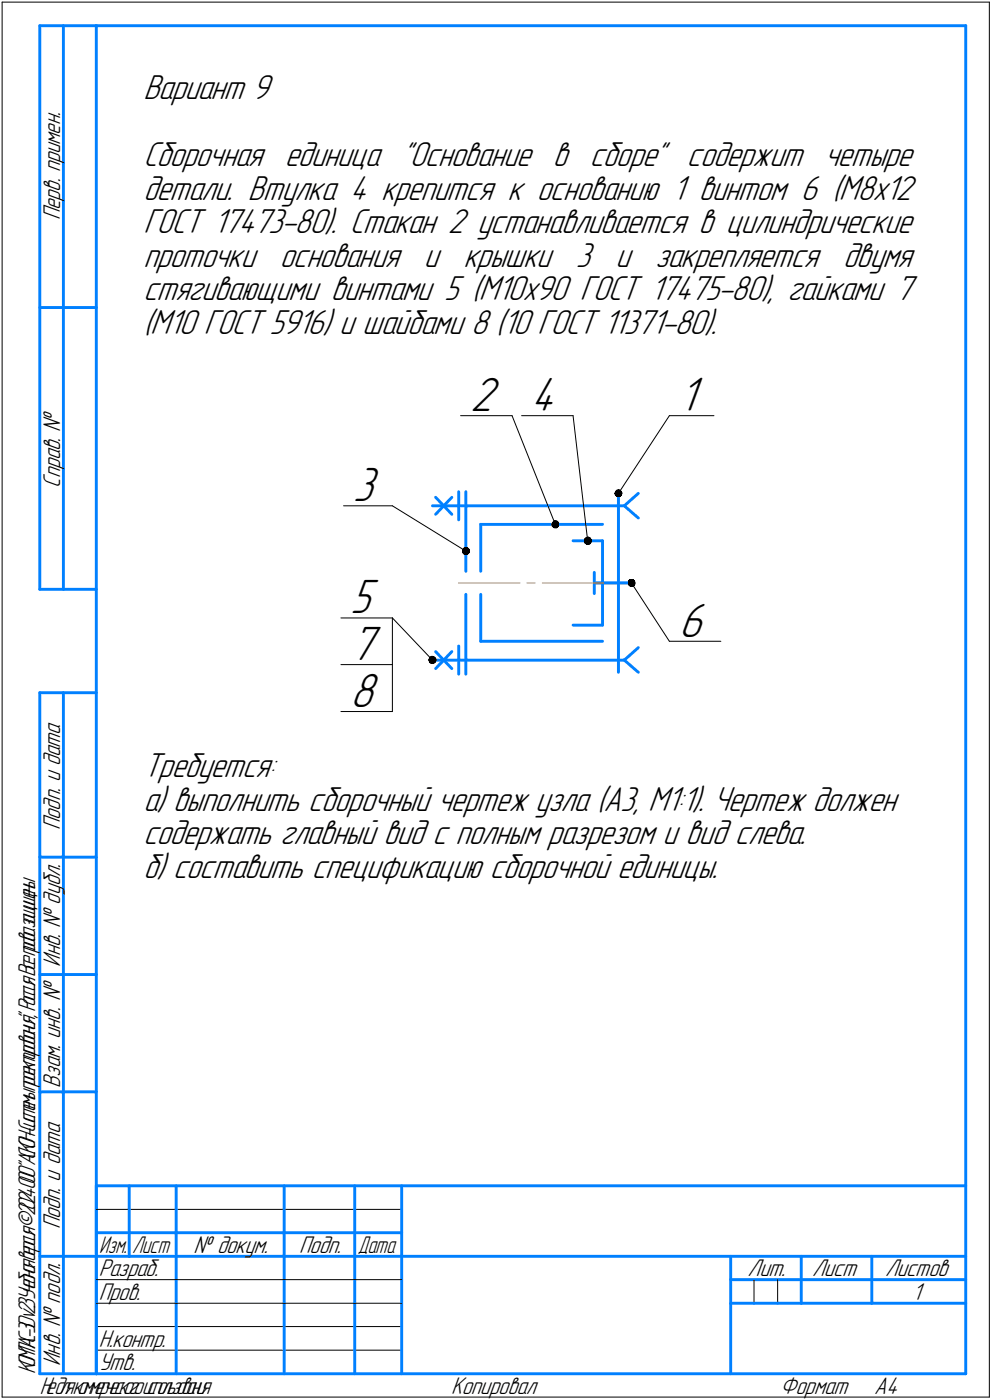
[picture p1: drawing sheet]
<svg xmlns="http://www.w3.org/2000/svg" width="211mm" height="298mm" viewBox="0 0 211 298" stroke-linecap="round" stroke-linejoin="round" font-family="sans-serif">
<g fill="none" stroke="#000" stroke-width=".21">
<path d="M.5 .5h210zM.5 .5v297zM210.5 .5v297zM98 88.5h10.9zM108.9 88.5l9.2 23.1zM111 88.5h10.9zM121.9 88.5l3.1 26.6zM142.4 88.5l-10.8 16.5zM142.4 88.5h9.5zM73.1 107.7h10.4zM83.5 107.7l15.6 9.6zM72.5 131.6h11z"/>
<path d="M83.5 131.6l8.5 8.9zM83.5 131.6v19.9zM134.3 124.1l8.1 12.4zM142.4 136.5h11zM72.5 141.5h11zM72.5 151.5h11zM20.5 257.5h65zM20.5 272.5h17zM20.5 277.5h17zM37.5 272.5h23zM37.5 277.5h23zM60.5 272.5h15z"/>
<path d="M60.5 277.5h15zM75.5 272.5h10zM75.5 277.5h10zM160.4 272.5v5zM165.4 272.5v5zM.5 297.5h210zM20.5 282.4h65zM20.5 287.5h65z"/>
</g>
<g fill="none" stroke="#0080ff" stroke-width=".62">
<path d="M8.5 5.5v120zM8.5 5.5h12zM13.5 5.5v120zM20.5 5.5h185zM20.5 5.5v287zM205.5 5.5v287zM8.5 65.5h12zM92 107.7h40.8zM92.7 105.9l3.4 3.6zM96.1 105.9l-3.4 3.6zM97.6 104.7v6zM99.1 104.7v16.9z"/>
<path d="M102.3 111.6v10zM102.3 111.6h25.9zM121.9 115.1h6.3zM128.2 115.1v9zM131.6 105v19.1zM132.8 107.7l3-2.7zM132.8 107.7l3 2.6zM8.5 125.5h12zM92.7 138.7l3.4 3.7zM96.1 138.7l-3.4 3.7zM97.6 137.6v5.9zM99.1 126.5v17z"/>
<path d="M102.3 126.5v10zM102.3 136.5h25.9zM121.9 133.1h6.3zM126.4 121.9v2.2zM126.4 124.1h7.9zM126.4 124.1v2.3zM128.2 124.1v9zM131.6 124.1v19zM8.5 147.5v145zM8.5 147.5h12zM13.5 147.5v145zM92 140.5h40.8z"/>
<path d="M132.8 140.5l3 2.6zM132.8 140.5l3-2.6zM8.5 182.5h12zM8.5 207.5h12zM8.5 232.5h12zM20.5 252.5h185zM20.5 252.5v40zM27.5 252.5v15zM37.5 252.5v25zM60.5 252.5v25zM75.5 252.5v25zM85.5 252.5v40z"/>
<path d="M8.5 267.5h12zM20.5 262.5h7zM20.5 267.5h7zM27.5 262.5h10zM27.5 267.5h10zM37.5 277.5v15zM37.5 262.5h23zM37.5 267.5h23zM60.5 277.5v15zM60.5 262.5h15zM60.5 267.5h15zM75.5 277.5v15z"/>
<path d="M75.5 262.5h10zM75.5 267.5h10zM85.5 267.5h120zM155.4 267.5v25zM155.4 272.5h15.1zM155.4 277.5h5zM160.4 277.5h5zM165.4 277.5h5.1zM170.5 267.5v10zM170.5 272.5h35zM170.5 277.5h15zM185.5 267.5v10z"/>
<path d="M185.5 277.5h20zM8.5 292.5h12zM20.5 292.5h185z"/>
</g>
<path d="M97.5 124.1h13.1zM112.1 124.1h1.7zM115.4 124.1h13z" fill="none" stroke="#ff8000" stroke-width=".21"/>
<g fill="#fff" stroke="#fff" stroke-width=".21">
<path d="M144.4 79.7h5.5zM144.4 79.8h5.5zM144.4 79.8h5.5zM144.4 79.9h5.5zM144.4 79.9h5.5zM144.4 80h5.5zM144.4 80h5.5zM144.4 80.1h5.5zM144.4 80.2h5.5zM144.4 80.2h5.5zM144.4 80.3h5.5zM144.4 80.3h5.5zM144.4 80.4h5.5zM144.4 80.4h5.5zM144.4 80.5h5.5zM144.4 80.5h5.5zM144.4 80.6h5.5zM144.4 80.7h5.5zM144.4 80.7h5.5zM144.4 80.8h5.5zM144.4 80.8h5.5zM144.4 80.9h5.5zM144.4 80.9h5.5zM144.4 81h5.5zM144.4 81.1h5.5zM144.4 81.1h5.5zM144.4 81.2h5.5zM144.4 81.2h5.5zM144.4 81.3h5.5zM144.4 81.3h5.5zM144.4 81.4h5.5zM144.4 81.4h5.5zM144.4 81.5h5.5zM144.4 81.6h5.5zM144.4 81.6h5.5zM144.4 81.7h5.5zM144.4 81.7h5.5zM144.4 81.8h5.5zM144.4 81.8h5.5zM144.4 81.9h5.5zM144.4 82h5.5zM144.4 82h5.5zM144.4 82.1h5.5zM144.4 82.1h5.5zM144.4 82.2h5.5zM144.4 82.2h5.5zM144.4 82.3h5.5zM144.4 82.4h5.5zM144.4 82.4h5.5zM144.4 82.5h5.5zM144.4 82.5h5.5zM144.4 82.6h5.5zM144.4 82.6h5.5zM144.4 82.7h5.5zM144.4 82.7h5.5zM144.4 82.8h5.5zM144.4 82.9h5.5zM144.4 82.9h5.5zM144.4 83h5.5zM144.4 83h5.5zM144.4 83.1h5.5zM144.4 83.1h5.5zM144.4 83.2h5.5zM144.4 83.3h5.5zM144.4 83.3h5.5zM144.4 83.4h5.5zM144.4 83.4h5.5zM144.4 83.5h5.5zM144.4 83.5h5.5zM144.4 83.6h5.5zM144.4 83.7h5.5zM144.4 83.7h5.5zM144.4 83.8h5.5zM144.4 83.8h5.5zM144.4 83.9h5.5zM144.4 83.9h5.5zM144.4 84h5.5zM144.4 84h5.5zM144.4 84.1h5.5zM144.4 84.2h5.5zM144.4 84.2h5.5zM144.4 84.3h5.5zM144.4 84.3h5.5zM144.4 84.4h5.5zM144.4 84.4h5.5zM144.4 84.5h5.5zM144.4 84.6h5.5zM144.4 84.6h5.5zM144.4 84.7h5.5zM144.4 84.7h5.5zM144.4 84.8h5.5zM144.4 84.8h5.5zM144.4 84.9h5.5zM144.4 84.9h5.5zM144.4 85h5.5zM144.4 85.1h5.5zM144.4 85.1h5.5zM144.4 85.2h5.5zM144.4 85.2h5.5zM144.4 85.3h5.5zM144.4 85.3h5.5zM144.4 85.4h5.5zM144.4 85.5h5.5zM144.4 85.5h5.5zM144.4 85.6h5.5zM144.4 85.6h5.5zM144.4 85.7h5.5zM144.4 85.7h5.5zM144.4 85.8h5.5zM144.4 85.9h5.5zM144.4 85.9h5.5zM144.4 86h5.5zM144.4 86h5.5zM144.4 86.1h5.5zM144.4 86.1h5.5zM144.4 86.2h5.5zM144.4 86.2h5.5zM144.4 86.3h5.5zM144.4 86.4h5.5zM144.4 86.4h5.5zM144.4 86.5h5.5zM144.4 86.5h5.5zM144.4 86.6h5.5zM144.4 86.6h5.5zM144.4 86.7h5.5zM144.4 86.8h5.5zM144.4 86.8h5.5zM144.4 86.9h5.5zM144.4 86.9h5.5zM144.4 87h5.5zM144.4 87h5.5zM144.4 87.1h5.5zM144.4 87.2h5.5zM144.4 87.2h5.5zM144.4 87.3h5.5zM144.4 87.3h5.5zM144.4 87.4h5.5zM144.4 87.4h5.5zM144.4 87.5h5.5zM144.4 87.5h5.5zM144.4 87.6h5.5zM144.4 87.7h5.5zM144.4 87.7h5.5zM144.4 87.8h5.5zM144.4 87.8h5.5zM144.4 87.9h5.5zM144.4 87.9h5.5zM144.4 88h5.5zM144.4 88.1h5.5zM144.4 88.1h5.5zM144.4 88.2h5.5zM144.4 88.2h5.5zM144.4 88.3h5.5zM144.4 88.3h5.5zM144.4 88.4h5.5zM144.4 88.4h5.5zM144.4 88.5h5.5zM144.4 88.6h5.5zM144.4 88.6h5.5zM144.4 88.7h5.5zM144.4 88.7h5.5zM144.4 88.8h5.5zM144.4 88.8h5.5zM144.4 88.9h5.5zM144.4 89h5.5zM144.4 89h5.5zM144.4 89.1h5.5zM144.4 89.1h5.5zM144.4 89.2h5.5zM144.4 89.2h5.5zM144.4 89.3h5.5zM144.4 89.4h5.5zM144.4 89.4h5.5zM144.4 89.5h5.5zM144.4 89.5h5.5zM144.4 89.6h5.5z"/>
<path d="M100 79.7h7zM100 79.8h7zM100 79.8h7zM100 79.9h7zM100 79.9h7zM100 80h7zM100 80h7zM100 80.1h7zM100 80.2h7zM100 80.2h7zM100 80.3h7zM100 80.3h7zM100 80.4h7zM100 80.4h7zM100 80.5h7zM100 80.5h7zM100 80.6h7zM100 80.7h7zM100 80.7h7zM100 80.8h7zM100 80.8h7zM100 80.9h7zM100 80.9h7zM100 81h7zM100 81.1h7zM100 81.1h7zM100 81.2h7zM100 81.2h7zM100 81.3h7zM100 81.3h7zM100 81.4h7zM100 81.4h7zM100 81.5h7zM100 81.6h7zM100 81.6h7zM100 81.7h7zM100 81.7h7zM100 81.8h7zM100 81.8h7zM100 81.9h7zM100 82h7zM100 82h7zM100 82.1h7zM100 82.1h7zM100 82.2h7zM100 82.2h7zM100 82.3h7zM100 82.4h7zM100 82.4h7zM100 82.5h7zM100 82.5h7zM100 82.6h7zM100 82.6h7zM100 82.7h7zM100 82.7h7zM100 82.8h7zM100 82.9h7zM100 82.9h7zM100 83h7zM100 83h7zM100 83.1h7zM100 83.1h7zM100 83.2h7zM100 83.3h7zM100 83.3h7zM100 83.4h7zM100 83.4h7zM100 83.5h7zM100 83.5h7zM100 83.6h7zM100 83.7h7zM100 83.7h7zM100 83.8h7zM100 83.8h7zM100 83.9h7zM100 83.9h7zM100 84h7zM100 84h7zM100 84.1h7zM100 84.2h7zM100 84.2h7zM100 84.3h7zM100 84.3h7zM100 84.4h7zM100 84.4h7zM100 84.5h7zM100 84.6h7zM100 84.6h7zM100 84.7h7zM100 84.7h7zM100 84.8h7zM100 84.8h7zM100 84.9h7zM100 84.9h7zM100 85h7zM100 85.1h7zM100 85.1h7zM100 85.2h7zM100 85.2h7zM100 85.3h7zM100 85.3h7zM100 85.4h7zM100 85.5h7zM100 85.5h7zM100 85.6h7zM100 85.6h7zM100 85.7h7zM100 85.7h7zM100 85.8h7zM100 85.9h7zM100 85.9h7zM100 86h7zM100 86h7zM100 86.1h7zM100 86.1h7zM100 86.2h7zM100 86.2h7zM100 86.3h7zM100 86.4h7zM100 86.4h7zM100 86.5h7zM100 86.5h7zM100 86.6h7zM100 86.6h7zM100 86.7h7zM100 86.8h7zM100 86.8h7zM100 86.9h7zM100 86.9h7zM100 87h7zM100 87h7zM100 87.1h7zM100 87.2h7zM100 87.2h7zM100 87.3h7zM100 87.3h7zM100 87.4h7zM100 87.4h7zM100 87.5h7zM100 87.5h7zM100 87.6h7zM100 87.7h7zM100 87.7h7zM100 87.8h7zM100 87.8h7zM100 87.9h7zM100 87.9h7zM100 88h7zM100 88.1h7zM100 88.1h7zM100 88.2h7zM100 88.2h7zM100 88.3h7zM100 88.3h7zM100 88.4h7zM100 88.4h7zM100 88.5h7zM100 88.6h7zM100 88.6h7zM100 88.7h7zM100 88.7h7zM100 88.8h7zM100 88.8h7zM100 88.9h7zM100 89h7zM100 89h7zM100 89.1h7zM100 89.1h7zM100 89.2h7zM100 89.2h7zM100 89.3h7zM100 89.4h7zM100 89.4h7zM100 89.5h7zM100 89.5h7zM100 89.6h7z"/>
<path d="M75.1 98.9h6.4zM75.1 98.9h6.4zM75.1 99h6.4zM75.1 99.1h6.4zM75.1 99.1h6.4zM75.1 99.2h6.4zM75.1 99.2h6.4zM75.1 99.3h6.4zM75.1 99.3h6.4zM75.1 99.4h6.4zM75.1 99.5h6.4zM75.1 99.5h6.4zM75.1 99.6h6.4zM75.1 99.6h6.4zM75.1 99.7h6.4zM75.1 99.7h6.4zM75.1 99.8h6.4zM75.1 99.9h6.4zM75.1 99.9h6.4zM75.1 100h6.4zM75.1 100h6.4zM75.1 100.1h6.4zM75.1 100.1h6.4zM75.1 100.2h6.4zM75.1 100.2h6.4zM75.1 100.3h6.4zM75.1 100.4h6.4zM75.1 100.4h6.4zM75.1 100.5h6.4zM75.1 100.5h6.4zM75.1 100.6h6.4zM75.1 100.6h6.4zM75.1 100.7h6.4zM75.1 100.8h6.4zM75.1 100.8h6.4zM75.1 100.9h6.4zM75.1 100.9h6.4zM75.1 101h6.4zM75.1 101h6.4zM75.1 101.1h6.4zM75.1 101.1h6.4zM75.1 101.2h6.4zM75.1 101.3h6.4zM75.1 101.3h6.4zM75.1 101.4h6.4zM75.1 101.4h6.4zM75.1 101.5h6.4zM75.1 101.5h6.4zM75.1 101.6h6.4zM75.1 101.7h6.4zM75.1 101.7h6.4zM75.1 101.8h6.4zM75.1 101.8h6.4zM75.1 101.9h6.4zM75.1 101.9h6.4zM75.1 102h6.4zM75.1 102.1h6.4zM75.1 102.1h6.4zM75.1 102.2h6.4zM75.1 102.2h6.4zM75.1 102.3h6.4zM75.1 102.3h6.4zM75.1 102.4h6.4zM75.1 102.4h6.4zM75.1 102.5h6.4zM75.1 102.6h6.4zM75.1 102.6h6.4zM75.1 102.7h6.4zM75.1 102.7h6.4zM75.1 102.8h6.4zM75.1 102.8h6.4zM75.1 102.9h6.4zM75.1 103h6.4zM75.1 103h6.4zM75.1 103.1h6.4zM75.1 103.1h6.4zM75.1 103.2h6.4zM75.1 103.2h6.4zM75.1 103.3h6.4zM75.1 103.3h6.4zM75.1 103.4h6.4zM75.1 103.5h6.4zM75.1 103.5h6.4zM75.1 103.6h6.4zM75.1 103.6h6.4zM75.1 103.7h6.4zM75.1 103.7h6.4zM75.1 103.8h6.4zM75.1 103.9h6.4zM75.1 103.9h6.4zM75.1 104h6.4zM75.1 104h6.4zM75.1 104.1h6.4zM75.1 104.1h6.4zM75.1 104.2h6.4zM75.1 104.3h6.4zM75.1 104.3h6.4zM75.1 104.4h6.4zM75.1 104.4h6.4zM75.1 104.5h6.4zM75.1 104.5h6.4zM75.1 104.6h6.4zM75.1 104.6h6.4zM75.1 104.7h6.4zM75.1 104.8h6.4zM75.1 104.8h6.4zM75.1 104.9h6.4zM75.1 104.9h6.4zM75.1 105h6.4zM75.1 105h6.4zM75.1 105.1h6.4zM75.1 105.2h6.4zM75.1 105.2h6.4zM75.1 105.3h6.4zM75.1 105.3h6.4zM75.1 105.4h6.4zM75.1 105.4h6.4zM75.1 105.5h6.4zM75.1 105.6h6.4zM75.1 105.6h6.4zM75.1 105.7h6.4zM75.1 105.7h6.4zM75.1 105.8h6.4zM75.1 105.8h6.4zM75.1 105.9h6.4zM75.1 105.9h6.4zM75.1 106h6.4zM75.1 106.1h6.4zM75.1 106.1h6.4zM75.1 106.2h6.4zM75.1 106.2h6.4zM75.1 106.3h6.4zM75.1 106.3h6.4zM75.1 106.4h6.4zM75.1 106.5h6.4zM75.1 106.5h6.4zM75.1 106.6h6.4zM75.1 106.6h6.4zM75.1 106.7h6.4zM75.1 106.7h6.4zM75.1 106.8h6.4zM75.1 106.8h6.4zM75.1 106.9h6.4zM75.1 107h6.4zM75.1 107h6.4zM75.1 107.1h6.4zM75.1 107.1h6.4zM75.1 107.2h6.4zM75.1 107.2h6.4zM75.1 107.3h6.4zM75.1 107.4h6.4zM75.1 107.4h6.4zM75.1 107.5h6.4zM75.1 107.5h6.4zM75.1 107.6h6.4zM75.1 107.6h6.4zM75.1 107.7h6.4zM75.1 107.8h6.4zM75.1 107.8h6.4zM75.1 107.9h6.4zM75.1 107.9h6.4zM75.1 108h6.4zM75.1 108h6.4zM75.1 108.1h6.4zM75.1 108.1h6.4zM75.1 108.2h6.4zM75.1 108.3h6.4zM75.1 108.3h6.4zM75.1 108.4h6.4zM75.1 108.4h6.4zM75.1 108.5h6.4zM75.1 108.5h6.4zM75.1 108.6h6.4zM75.1 108.7h6.4zM75.1 108.7h6.4zM75.1 108.8h6.4z"/>
<path d="M112.9 79.7h7zM112.9 79.8h7zM112.9 79.8h7zM112.9 79.9h7zM112.9 79.9h7zM112.9 80h7zM112.9 80h7zM112.9 80.1h7zM112.9 80.2h7zM112.9 80.2h7zM112.9 80.3h7zM112.9 80.3h7zM112.9 80.4h7zM112.9 80.4h7zM112.9 80.5h7zM112.9 80.5h7zM112.9 80.6h7zM112.9 80.7h7zM112.9 80.7h7zM112.9 80.8h7zM112.9 80.8h7zM112.9 80.9h7zM112.9 80.9h7zM112.9 81h7zM112.9 81.1h7zM112.9 81.1h7zM112.9 81.2h7zM112.9 81.2h7zM112.9 81.3h7zM112.9 81.3h7zM112.9 81.4h7zM112.9 81.4h7zM112.9 81.5h7zM112.9 81.6h7zM112.9 81.6h7zM112.9 81.7h7zM112.9 81.7h7zM112.9 81.8h7zM112.9 81.8h7zM112.9 81.9h7zM112.9 82h7zM112.9 82h7zM112.9 82.1h7zM112.9 82.1h7zM112.9 82.2h7zM112.9 82.2h7zM112.9 82.3h7zM112.9 82.4h7zM112.9 82.4h7zM112.9 82.5h7zM112.9 82.5h7zM112.9 82.6h7zM112.9 82.6h7zM112.9 82.7h7zM112.9 82.7h7zM112.9 82.8h7zM112.9 82.9h7zM112.9 82.9h7zM112.9 83h7zM112.9 83h7zM112.9 83.1h7zM112.9 83.1h7zM112.9 83.2h7zM112.9 83.3h7zM112.9 83.3h7zM112.9 83.4h7zM112.9 83.4h7zM112.9 83.5h7zM112.9 83.5h7zM112.9 83.6h7zM112.9 83.7h7zM112.9 83.7h7zM112.9 83.8h7zM112.9 83.8h7zM112.9 83.9h7zM112.9 83.9h7zM112.9 84h7zM112.9 84h7zM112.9 84.1h7zM112.9 84.2h7zM112.9 84.2h7zM112.9 84.3h7zM112.9 84.3h7zM112.9 84.4h7zM112.9 84.4h7zM112.9 84.5h7zM112.9 84.6h7zM112.9 84.6h7zM112.9 84.7h7zM112.9 84.7h7zM112.9 84.8h7zM112.9 84.8h7zM112.9 84.9h7zM112.9 84.9h7zM112.9 85h7zM112.9 85.1h7zM112.9 85.1h7zM112.9 85.2h7zM112.9 85.2h7zM112.9 85.3h7zM112.9 85.3h7zM112.9 85.4h7zM112.9 85.5h7zM112.9 85.5h7zM112.9 85.6h7zM112.9 85.6h7zM112.9 85.7h7zM112.9 85.7h7zM112.9 85.8h7zM112.9 85.9h7zM112.9 85.9h7zM112.9 86h7zM112.9 86h7zM112.9 86.1h7zM112.9 86.1h7zM112.9 86.2h7zM112.9 86.2h7zM112.9 86.3h7zM112.9 86.4h7zM112.9 86.4h7zM112.9 86.5h7zM112.9 86.5h7zM112.9 86.6h7zM112.9 86.6h7zM112.9 86.7h7zM112.9 86.8h7zM112.9 86.8h7zM112.9 86.9h7zM112.9 86.9h7zM112.9 87h7zM112.9 87h7zM112.9 87.1h7zM112.9 87.2h7zM112.9 87.2h7zM112.9 87.3h7zM112.9 87.3h7zM112.9 87.4h7zM112.9 87.4h7zM112.9 87.5h7zM112.9 87.5h7zM112.9 87.6h7zM112.9 87.7h7zM112.9 87.7h7zM112.9 87.8h7zM112.9 87.8h7zM112.9 87.9h7zM112.9 87.9h7zM112.9 88h7zM112.9 88.1h7zM112.9 88.1h7zM112.9 88.2h7zM112.9 88.2h7zM112.9 88.3h7zM112.9 88.3h7zM112.9 88.4h7zM112.9 88.4h7zM112.9 88.5h7zM112.9 88.6h7zM112.9 88.6h7zM112.9 88.7h7zM112.9 88.7h7zM112.9 88.8h7zM112.9 88.8h7zM112.9 88.9h7zM112.9 89h7zM112.9 89h7zM112.9 89.1h7zM112.9 89.1h7zM112.9 89.2h7zM112.9 89.2h7zM112.9 89.3h7zM112.9 89.4h7zM112.9 89.4h7zM112.9 89.5h7zM112.9 89.5h7zM112.9 89.6h7z"/>
<path d="M74.5 122.8h6.4zM74.5 122.8h6.4zM74.5 122.9h6.4zM74.5 122.9h6.4zM74.5 123h6.4zM74.5 123h6.4zM74.5 123.1h6.4zM74.5 123.2h6.4zM74.5 123.2h6.4zM74.5 123.3h6.4zM74.5 123.3h6.4zM74.5 123.4h6.4zM74.5 123.4h6.4zM74.5 123.5h6.4zM74.5 123.6h6.4zM74.5 123.6h6.4zM74.5 123.7h6.4zM74.5 123.7h6.4zM74.5 123.8h6.4zM74.5 123.8h6.4zM74.5 123.9h6.4zM74.5 124h6.4zM74.5 124h6.4zM74.5 124.1h6.4zM74.5 124.1h6.4zM74.5 124.2h6.4zM74.5 124.2h6.4zM74.5 124.3h6.4zM74.5 124.3h6.4zM74.5 124.4h6.4zM74.5 124.5h6.4zM74.5 124.5h6.4zM74.5 124.6h6.4zM74.5 124.6h6.4zM74.5 124.7h6.4zM74.5 124.7h6.4zM74.5 124.8h6.4zM74.5 124.9h6.4zM74.5 124.9h6.4zM74.5 125h6.4zM74.5 125h6.4zM74.5 125.1h6.4zM74.5 125.1h6.4zM74.5 125.2h6.4zM74.5 125.3h6.4zM74.5 125.3h6.4zM74.5 125.4h6.4zM74.5 125.4h6.4zM74.5 125.5h6.4zM74.5 125.5h6.4zM74.5 125.6h6.4zM74.5 125.6h6.4zM74.5 125.7h6.4zM74.5 125.8h6.4zM74.5 125.8h6.4zM74.5 125.9h6.4zM74.5 125.9h6.4zM74.5 126h6.4zM74.5 126h6.4zM74.5 126.1h6.4zM74.5 126.2h6.4zM74.5 126.2h6.4zM74.5 126.3h6.4zM74.5 126.3h6.4zM74.5 126.4h6.4zM74.5 126.4h6.4zM74.5 126.5h6.4zM74.5 126.5h6.4zM74.5 126.6h6.4zM74.5 126.7h6.4zM74.5 126.7h6.4zM74.5 126.8h6.4zM74.5 126.8h6.4zM74.5 126.9h6.4zM74.5 126.9h6.4zM74.5 127h6.4zM74.5 127.1h6.4zM74.5 127.1h6.4zM74.5 127.2h6.4zM74.5 127.2h6.4zM74.5 127.3h6.4zM74.5 127.3h6.4zM74.5 127.4h6.4zM74.5 127.5h6.4zM74.5 127.5h6.4zM74.5 127.6h6.4zM74.5 127.6h6.4zM74.5 127.7h6.4zM74.5 127.7h6.4zM74.5 127.8h6.4zM74.5 127.8h6.4zM74.5 127.9h6.4zM74.5 128h6.4zM74.5 128h6.4zM74.5 128.1h6.4zM74.5 128.1h6.4zM74.5 128.2h6.4zM74.5 128.2h6.4zM74.5 128.3h6.4zM74.5 128.4h6.4zM74.5 128.4h6.4zM74.5 128.5h6.4zM74.5 128.5h6.4zM74.5 128.6h6.4zM74.5 128.6h6.4zM74.5 128.7h6.4zM74.5 128.7h6.4zM74.5 128.8h6.4zM74.5 128.9h6.4zM74.5 128.9h6.4zM74.5 129h6.4zM74.5 129h6.4zM74.5 129.1h6.4zM74.5 129.1h6.4zM74.5 129.2h6.4zM74.5 129.3h6.4zM74.5 129.3h6.4zM74.5 129.4h6.4zM74.5 129.4h6.4zM74.5 129.5h6.4zM74.5 129.5h6.4zM74.5 129.6h6.4zM74.5 129.7h6.4zM74.5 129.7h6.4zM74.5 129.8h6.4zM74.5 129.8h6.4zM74.5 129.9h6.4zM74.5 129.9h6.4zM74.5 130h6.4zM74.5 130h6.4zM74.5 130.1h6.4zM74.5 130.2h6.4zM74.5 130.2h6.4zM74.5 130.3h6.4zM74.5 130.3h6.4zM74.5 130.4h6.4zM74.5 130.4h6.4zM74.5 130.5h6.4zM74.5 130.6h6.4zM74.5 130.6h6.4zM74.5 130.7h6.4zM74.5 130.7h6.4zM74.5 130.8h6.4zM74.5 130.8h6.4zM74.5 130.9h6.4zM74.5 131h6.4zM74.5 131h6.4zM74.5 131.1h6.4zM74.5 131.1h6.4zM74.5 131.2h6.4zM74.5 131.2h6.4zM74.5 131.3h6.4zM74.5 131.3h6.4zM74.5 131.4h6.4zM74.5 131.5h6.4zM74.5 131.5h6.4zM74.5 131.6h6.4zM74.5 131.6h6.4zM74.5 131.7h6.4zM74.5 131.7h6.4zM74.5 131.8h6.4zM74.5 131.9h6.4zM74.5 131.9h6.4zM74.5 132h6.4zM74.5 132h6.4zM74.5 132.1h6.4zM74.5 132.1h6.4zM74.5 132.2h6.4zM74.5 132.2h6.4zM74.5 132.3h6.4zM74.5 132.4h6.4zM74.5 132.4h6.4zM74.5 132.5h6.4zM74.5 132.5h6.4zM74.5 132.6h6.4zM74.5 132.6h6.4z"/>
<path d="M74.5 132.7h7zM74.5 132.8h7zM74.5 132.8h7zM74.5 132.9h7zM74.5 132.9h7zM74.5 133h7zM74.5 133h7zM74.5 133.1h7zM74.5 133.2h7zM74.5 133.2h7zM74.5 133.3h7zM74.5 133.3h7zM74.5 133.4h7zM74.5 133.4h7zM74.5 133.5h7zM74.5 133.5h7zM74.5 133.6h7zM74.5 133.7h7zM74.5 133.7h7zM74.5 133.8h7zM74.5 133.8h7zM74.5 133.9h7zM74.5 133.9h7zM74.5 134h7zM74.5 134.1h7zM74.5 134.1h7zM74.5 134.2h7zM74.5 134.2h7zM74.5 134.3h7zM74.5 134.3h7zM74.5 134.4h7zM74.5 134.5h7zM74.5 134.5h7zM74.5 134.6h7zM74.5 134.6h7zM74.5 134.7h7zM74.5 134.7h7zM74.5 134.8h7zM74.5 134.8h7zM74.5 134.9h7zM74.5 135h7zM74.5 135h7zM74.5 135.1h7zM74.5 135.1h7zM74.5 135.2h7zM74.5 135.2h7zM74.5 135.3h7zM74.5 135.4h7zM74.5 135.4h7zM74.5 135.5h7zM74.5 135.5h7zM74.5 135.6h7zM74.5 135.6h7zM74.5 135.7h7zM74.5 135.7h7zM74.5 135.8h7zM74.5 135.9h7zM74.5 135.9h7zM74.5 136h7zM74.5 136h7zM74.5 136.1h7zM74.5 136.1h7zM74.5 136.2h7zM74.5 136.3h7zM74.5 136.3h7zM74.5 136.4h7zM74.5 136.4h7zM74.5 136.5h7zM74.5 136.5h7zM74.5 136.6h7zM74.5 136.7h7zM74.5 136.7h7zM74.5 136.8h7zM74.5 136.8h7zM74.5 136.9h7zM74.5 136.9h7zM74.5 137h7zM74.5 137h7zM74.5 137.1h7zM74.5 137.2h7zM74.5 137.2h7zM74.5 137.3h7zM74.5 137.3h7zM74.5 137.4h7zM74.5 137.4h7zM74.5 137.5h7zM74.5 137.6h7zM74.5 137.6h7zM74.5 137.7h7zM74.5 137.7h7zM74.5 137.8h7zM74.5 137.8h7zM74.5 137.9h7zM74.5 138h7zM74.5 138h7zM74.5 138.1h7zM74.5 138.1h7zM74.5 138.2h7zM74.5 138.2h7zM74.5 138.3h7zM74.5 138.3h7zM74.5 138.4h7zM74.5 138.5h7zM74.5 138.5h7zM74.5 138.6h7zM74.5 138.6h7zM74.5 138.7h7zM74.5 138.7h7zM74.5 138.8h7zM74.5 138.9h7zM74.5 138.9h7zM74.5 139h7zM74.5 139h7zM74.5 139.1h7zM74.5 139.1h7zM74.5 139.2h7zM74.5 139.2h7zM74.5 139.3h7zM74.5 139.4h7zM74.5 139.4h7zM74.5 139.5h7zM74.5 139.5h7zM74.5 139.6h7zM74.5 139.6h7zM74.5 139.7h7zM74.5 139.8h7zM74.5 139.8h7zM74.5 139.9h7zM74.5 139.9h7zM74.5 140h7zM74.5 140h7zM74.5 140.1h7zM74.5 140.2h7zM74.5 140.2h7zM74.5 140.3h7zM74.5 140.3h7zM74.5 140.4h7zM74.5 140.4h7zM74.5 140.5h7zM74.5 140.5h7zM74.5 140.6h7zM74.5 140.7h7zM74.5 140.7h7zM74.5 140.8h7zM74.5 140.8h7zM74.5 140.9h7zM74.5 140.9h7zM74.5 141h7zM74.5 141.1h7zM74.5 141.1h7zM74.5 141.2h7zM74.5 141.2h7zM74.5 141.3h7zM74.5 141.3h7zM74.5 141.4h7zM74.5 141.4h7zM74.5 141.5h7zM74.5 141.6h7zM74.5 141.6h7zM74.5 141.7h7zM74.5 141.7h7zM74.5 141.8h7zM74.5 141.8h7zM74.5 141.9h7zM74.5 142h7zM74.5 142h7zM74.5 142.1h7zM74.5 142.1h7zM74.5 142.2h7zM74.5 142.2h7zM74.5 142.3h7zM74.5 142.4h7zM74.5 142.4h7zM74.5 142.5h7zM74.5 142.5h7zM74.5 142.6h7zM74.5 142.6h7z"/>
<path d="M74.5 142.7h7zM74.5 142.7h7zM74.5 142.8h7zM74.5 142.9h7zM74.5 142.9h7zM74.5 143h7zM74.5 143h7zM74.5 143.1h7zM74.5 143.1h7zM74.5 143.2h7zM74.5 143.3h7zM74.5 143.3h7zM74.5 143.4h7zM74.5 143.4h7zM74.5 143.5h7zM74.5 143.5h7zM74.5 143.6h7zM74.5 143.7h7zM74.5 143.7h7zM74.5 143.8h7zM74.5 143.8h7zM74.5 143.9h7zM74.5 143.9h7zM74.5 144h7zM74.5 144h7zM74.5 144.1h7zM74.5 144.2h7zM74.5 144.2h7zM74.5 144.3h7zM74.5 144.3h7zM74.5 144.4h7zM74.5 144.4h7zM74.5 144.5h7zM74.5 144.6h7zM74.5 144.6h7zM74.5 144.7h7zM74.5 144.7h7zM74.5 144.8h7zM74.5 144.8h7zM74.5 144.9h7zM74.5 144.9h7zM74.5 145h7zM74.5 145.1h7zM74.5 145.1h7zM74.5 145.2h7zM74.5 145.2h7zM74.5 145.3h7zM74.5 145.3h7zM74.5 145.4h7zM74.5 145.5h7zM74.5 145.5h7zM74.5 145.6h7zM74.5 145.6h7zM74.5 145.7h7zM74.5 145.7h7zM74.5 145.8h7zM74.5 145.9h7zM74.5 145.9h7zM74.5 146h7zM74.5 146h7zM74.5 146.1h7zM74.5 146.1h7zM74.5 146.2h7zM74.5 146.2h7zM74.5 146.3h7zM74.5 146.4h7zM74.5 146.4h7zM74.5 146.5h7zM74.5 146.5h7zM74.5 146.6h7zM74.5 146.6h7zM74.5 146.7h7zM74.5 146.8h7zM74.5 146.8h7zM74.5 146.9h7zM74.5 146.9h7zM74.5 147h7zM74.5 147h7zM74.5 147.1h7zM74.5 147.2h7zM74.5 147.2h7zM74.5 147.3h7zM74.5 147.3h7zM74.5 147.4h7zM74.5 147.4h7zM74.5 147.5h7zM74.5 147.5h7zM74.5 147.6h7zM74.5 147.7h7zM74.5 147.7h7zM74.5 147.8h7zM74.5 147.8h7zM74.5 147.9h7zM74.5 147.9h7zM74.5 148h7zM74.5 148.1h7zM74.5 148.1h7zM74.5 148.2h7zM74.5 148.2h7zM74.5 148.3h7zM74.5 148.3h7zM74.5 148.4h7zM74.5 148.4h7zM74.5 148.5h7zM74.5 148.6h7zM74.5 148.6h7zM74.5 148.7h7zM74.5 148.7h7zM74.5 148.8h7zM74.5 148.8h7zM74.5 148.9h7zM74.5 149h7zM74.5 149h7zM74.5 149.1h7zM74.5 149.1h7zM74.5 149.2h7zM74.5 149.2h7zM74.5 149.3h7zM74.5 149.4h7zM74.5 149.4h7zM74.5 149.5h7zM74.5 149.5h7zM74.5 149.6h7zM74.5 149.6h7zM74.5 149.7h7zM74.5 149.7h7zM74.5 149.8h7zM74.5 149.9h7zM74.5 149.9h7zM74.5 150h7zM74.5 150h7zM74.5 150.1h7zM74.5 150.1h7zM74.5 150.2h7zM74.5 150.3h7zM74.5 150.3h7zM74.5 150.4h7zM74.5 150.4h7zM74.5 150.5h7zM74.5 150.5h7zM74.5 150.6h7zM74.5 150.7h7zM74.5 150.7h7zM74.5 150.8h7zM74.5 150.8h7zM74.5 150.9h7zM74.5 150.9h7zM74.5 151h7zM74.5 151h7zM74.5 151.1h7zM74.5 151.2h7zM74.5 151.2h7zM74.5 151.3h7zM74.5 151.3h7zM74.5 151.4h7zM74.5 151.4h7zM74.5 151.5h7zM74.5 151.6h7zM74.5 151.6h7zM74.5 151.7h7zM74.5 151.7h7zM74.5 151.8h7zM74.5 151.8h7zM74.5 151.9h7zM74.5 151.9h7zM74.5 152h7zM74.5 152.1h7zM74.5 152.1h7zM74.5 152.2h7zM74.5 152.2h7zM74.5 152.3h7zM74.5 152.3h7zM74.5 152.4h7zM74.5 152.5h7zM74.5 152.5h7zM74.5 152.6h7z"/>
<path d="M144.4 127.7h7zM144.4 127.8h7zM144.4 127.8h7zM144.4 127.9h7zM144.4 128h7zM144.4 128h7zM144.4 128.1h7zM144.4 128.1h7zM144.4 128.2h7zM144.4 128.2h7zM144.4 128.3h7zM144.4 128.4h7zM144.4 128.4h7zM144.4 128.5h7zM144.4 128.5h7zM144.4 128.6h7zM144.4 128.6h7zM144.4 128.7h7zM144.4 128.7h7zM144.4 128.8h7zM144.4 128.9h7zM144.4 128.9h7zM144.4 129h7zM144.4 129h7zM144.4 129.1h7zM144.4 129.1h7zM144.4 129.2h7zM144.4 129.3h7zM144.4 129.3h7zM144.4 129.4h7zM144.4 129.4h7zM144.4 129.5h7zM144.4 129.5h7zM144.4 129.6h7zM144.4 129.7h7zM144.4 129.7h7zM144.4 129.8h7zM144.4 129.8h7zM144.4 129.9h7zM144.4 129.9h7zM144.4 130h7zM144.4 130h7zM144.4 130.1h7zM144.4 130.2h7zM144.4 130.2h7zM144.4 130.3h7zM144.4 130.3h7zM144.4 130.4h7zM144.4 130.4h7zM144.4 130.5h7zM144.4 130.6h7zM144.4 130.6h7zM144.4 130.7h7zM144.4 130.7h7zM144.4 130.8h7zM144.4 130.8h7zM144.4 130.9h7zM144.4 131h7zM144.4 131h7zM144.4 131.1h7zM144.4 131.1h7zM144.4 131.2h7zM144.4 131.2h7zM144.4 131.3h7zM144.4 131.3h7zM144.4 131.4h7zM144.4 131.5h7zM144.4 131.5h7zM144.4 131.6h7zM144.4 131.6h7zM144.4 131.7h7zM144.4 131.7h7zM144.4 131.8h7zM144.4 131.9h7zM144.4 131.9h7zM144.4 132h7zM144.4 132h7zM144.4 132.1h7zM144.4 132.1h7zM144.4 132.2h7zM144.4 132.2h7zM144.4 132.3h7zM144.4 132.4h7zM144.4 132.4h7zM144.4 132.5h7zM144.4 132.5h7zM144.4 132.6h7zM144.4 132.6h7zM144.4 132.7h7zM144.4 132.8h7zM144.4 132.8h7zM144.4 132.9h7zM144.4 132.9h7zM144.4 133h7zM144.4 133h7zM144.4 133.1h7zM144.4 133.2h7zM144.4 133.2h7zM144.4 133.3h7zM144.4 133.3h7zM144.4 133.4h7zM144.4 133.4h7zM144.4 133.5h7zM144.4 133.5h7zM144.4 133.6h7zM144.4 133.7h7zM144.4 133.7h7zM144.4 133.8h7zM144.4 133.8h7zM144.4 133.9h7zM144.4 133.9h7zM144.4 134h7zM144.4 134.1h7zM144.4 134.1h7zM144.4 134.2h7zM144.4 134.2h7zM144.4 134.3h7zM144.4 134.3h7zM144.4 134.4h7zM144.4 134.5h7zM144.4 134.5h7zM144.4 134.6h7zM144.4 134.6h7zM144.4 134.7h7zM144.4 134.7h7zM144.4 134.8h7zM144.4 134.8h7zM144.4 134.9h7zM144.4 135h7zM144.4 135h7zM144.4 135.1h7zM144.4 135.1h7zM144.4 135.2h7zM144.4 135.2h7zM144.4 135.3h7zM144.4 135.4h7zM144.4 135.4h7zM144.4 135.5h7zM144.4 135.5h7zM144.4 135.6h7zM144.4 135.6h7zM144.4 135.7h7zM144.4 135.7h7zM144.4 135.8h7zM144.4 135.9h7zM144.4 135.9h7zM144.4 136h7zM144.4 136h7zM144.4 136.1h7zM144.4 136.1h7zM144.4 136.2h7zM144.4 136.3h7zM144.4 136.3h7zM144.4 136.4h7zM144.4 136.4h7zM144.4 136.5h7zM144.4 136.5h7zM144.4 136.6h7zM144.4 136.7h7zM144.4 136.7h7zM144.4 136.8h7zM144.4 136.8h7zM144.4 136.9h7zM144.4 136.9h7zM144.4 137h7zM144.4 137h7zM144.4 137.1h7zM144.4 137.2h7zM144.4 137.2h7zM144.4 137.3h7zM144.4 137.3h7zM144.4 137.4h7zM144.4 137.4h7zM144.4 137.5h7zM144.4 137.6h7zM144.4 137.6h7z"/>
</g>
<g fill="#000" stroke="#000" stroke-width=".21">
<path d="M98.9 116.6h.6zM98.7 116.7h.9zM98.7 116.7h.9zM98.6 116.8h1.1zM98.6 116.8h1.1zM98.5 116.9h1.3zM98.4 117h1.5zM98.4 117h1.5zM98.4 117.1h1.5zM98.4 117.1h1.5zM98.4 117.2h1.5zM98.4 117.2h1.5zM98.4 117.3h1.5zM98.3 117.3h1.6zM98.4 117.4h1.5zM98.4 117.5h1.5zM98.4 117.5h1.5zM98.4 117.6h1.5zM98.4 117.6h1.5zM98.4 117.7h1.5zM98.4 117.7h1.4zM98.5 117.8h1.2zM98.6 117.9h1.1zM98.6 117.9h1zM98.7 118h.9zM98.7 118h.8zM98.9 118.1h.4z"/>
<path d="M117.9 110.9h.5zM117.8 111h.8zM117.7 111h.9zM117.7 111.1h1zM117.6 111.1h1.2zM117.5 111.2h1.3zM117.5 111.3h1.4zM117.5 111.3h1.4zM117.5 111.4h1.4zM117.5 111.4h1.4zM117.4 111.5h1.5zM117.4 111.5h1.5zM117.3 111.6h1.6zM117.4 111.6h1.5zM117.4 111.7h1.5zM117.4 111.8h1.5zM117.4 111.8h1.5zM117.4 111.9h1.5zM117.4 111.9h1.5zM117.4 112h1.5zM117.5 112h1.4zM117.5 112.1h1.3zM117.6 112.2h1.2zM117.6 112.2h1.1zM117.7 112.3h.9zM117.7 112.3h.9zM117.9 112.4h.6z"/>
<path d="M125 114.4h.3zM124.9 114.4h.5zM124.7 114.5h.8zM124.6 114.5h1zM124.5 114.6h1.1zM124.5 114.6h1.2zM124.4 114.7h1.3zM124.3 114.8h1.5zM124.3 114.8h1.5zM124.3 114.9h1.5zM124.3 114.9h1.5zM124.3 115h1.5zM124.3 115h1.5zM124.3 115.1h1.5zM124.3 115.1h1.5zM124.3 115.2h1.5zM124.2 115.3h1.6zM124.3 115.3h1.5zM124.3 115.4h1.5zM124.3 115.4h1.5zM124.3 115.5h1.5zM124.4 115.5h1.4zM124.4 115.6h1.3zM124.4 115.7h1.3zM124.5 115.7h1.1zM124.6 115.8h1zM124.7 115.8h.8zM124.7 115.9h.7z"/>
<path d="M131.4 104.3h.4zM131.2 104.4h.8zM131.1 104.4h.9zM131.1 104.5h1zM131 104.5h1.1zM131 104.6h1.2zM130.9 104.6h1.3zM130.9 104.7h1.3zM130.9 104.8h1.4zM130.8 104.8h1.5zM130.8 104.9h1.6zM130.8 104.9h1.6zM130.8 105h1.6zM130.7 105h1.7zM130.8 105.1h1.6zM130.8 105.2h1.6zM130.8 105.2h1.5zM130.8 105.3h1.5zM130.8 105.3h1.5zM130.8 105.4h1.5zM130.8 105.4h1.4zM131 105.5h1.2zM131 105.6h1.1zM131.1 105.6h1zM131.1 105.7h.9zM131.2 105.7h.8zM131.4 105.8h.4z"/>
<path d="M91.7 139.8h.4zM91.7 139.8h.6zM91.6 139.9h.8zM91.4 139.9h1.1zM91.4 140h1.2zM91.4 140h1.2zM91.4 140.1h1.2zM91.3 140.2h1.4zM91.3 140.2h1.4zM91.3 140.3h1.4zM91.2 140.3h1.6zM91.2 140.4h1.6zM91.2 140.4h1.6zM91.2 140.5h1.6zM91.2 140.5h1.6zM91.2 140.6h1.6zM91.2 140.7h1.6zM91.2 140.7h1.6zM91.3 140.8h1.5zM91.3 140.8h1.4zM91.3 140.9h1.4zM91.4 140.9h1.3zM91.4 141h1.2zM91.4 141.1h1.2zM91.4 141.1h1.1zM91.6 141.2h.8zM91.7 141.2h.6z"/>
<path d="M134.1 123.4h.6zM133.8 123.4h1zM133.8 123.5h1zM133.8 123.6h1.1zM133.7 123.6h1.3zM133.7 123.7h1.3zM133.7 123.7h1.4zM133.6 123.8h1.5zM133.6 123.8h1.5zM133.6 123.9h1.5zM133.6 124h1.5zM133.6 124h1.5zM133.6 124.1h1.5zM133.6 124.1h1.5zM133.6 124.2h1.5zM133.5 124.2h1.6zM133.6 124.3h1.5zM133.6 124.3h1.5zM133.7 124.4h1.4zM133.7 124.5h1.4zM133.7 124.5h1.4zM133.7 124.6h1.3zM133.8 124.6h1.2zM133.9 124.7h1zM133.9 124.7h.9zM134 124.8h.8zM134.1 124.9h.5z"/>
</g>
<g font-size="10.9">
<text x="100" y="87.5">2</text>
<text x="113" y="87.5">4</text>
<text x="144.4" y="87.5">1</text>
<text x="75.1" y="106.7">3</text>
<text x="74.5" y="130.6">5</text>
<text x="144.4" y="135.5">6</text>
<text x="74.5" y="140.5">7</text>
<text x="74.5" y="150.5">8</text>
</g>
<g font-size="7.8">
<text x="30.5" y="21.1">Вариант 9</text>
<text x="30.5" y="35.4">Сборочная единица &quot;Основание в сборе&quot; содержит четыре</text>
<text x="30.5" y="42.5">детали. Втулка 4 крепится к основанию 1 винтом 6 (М8х12</text>
<text x="30.5" y="49.6">ГОСТ 17473-80). Стакан 2 устанавливается в цилиндрические</text>
<text x="30.5" y="56.8">проточки</text>
<text x="59.6" y="56.8">основания</text>
<text x="90.2" y="56.8">и</text>
<text x="98.6" y="56.8">крышки</text>
<text x="122.5" y="56.8">3</text>
<text x="130.9" y="56.8">и</text>
<text x="139.4" y="56.8">закрепляется</text>
<text x="179.4" y="56.8">двумя</text>
<text x="30.5" y="63.9">стягивающими винтами 5 (М10х90 ГОСТ 17475-80), гайками 7</text>
<text x="30.5" y="71.1">(М10 ГОСТ 5916) и шайбами 8 (10 ГОСТ 11371-80).</text>
<text x="30.5" y="165.5">Требуется:</text>
<text x="30.5" y="172.6">а) выполнить сборочный чертеж узла (А3, М1:1). Чертеж должен</text>
<text x="30.5" y="179.7">содержать главный вид с полным разрезом и вид слева.</text>
<text x="30.5" y="186.9">б) составить спецификацию сборочной единицы.</text>
</g>
<g font-size="5.5">
<text x="12.8" y="46.9" transform="rotate(-90 12.8 46.9)">Перв. примен.</text>
<text x="12.8" y="103.8" transform="rotate(-90 12.8 103.8)">Справ. №</text>
<text x="12.8" y="176.7" transform="rotate(-90 12.8 176.7)">Подп. и дата</text>
<text x="12.8" y="205.8" transform="rotate(-90 12.8 205.8)">Инв. № дубл.</text>
<text x="12.8" y="231.6" transform="rotate(-90 12.8 231.6)">Взам. инв. №</text>
<text x="12.8" y="261.7" transform="rotate(-90 12.8 261.7)">Подп. и дата</text>
<text x="41.2" y="266.8">№ докум.</text>
<text x="63.6" y="266.8">Подп.</text>
<text x="21" y="271.8">Разраб.</text>
<text x="159.1" y="271.8">Лит.</text>
<text x="172.8" y="271.8">Лист</text>
<text x="188.3" y="271.8">Листов</text>
<text x="21" y="276.8">Пров.</text>
<text x="194.1" y="276.8">1</text>
<text x="21" y="286.8">Н.контр.</text>
<text x="12.8" y="290.8" transform="rotate(-90 12.8 290.8)">Инв. № подл.</text>
<text x="21" y="291.8">Утв.</text>
<text x="96" y="296.8">Копировал</text>
<text x="166" y="296.8">Формат</text>
<text x="186" y="296.8">A4</text>
</g>
<g font-size="5.4">
<text x="21.1" y="266.8">Изм.</text>
<text x="28.1" y="266.8">Лист</text>
<text x="76.1" y="266.8">Дата</text>
<text x="7.5" y="292.5" transform="rotate(-90 7.5 292.5)">КОМПАС-3Dv23Учебнаяверсия©2024ООО&quot;АСКОН-Системыпроектирования&quot;,Россия.Всеправазащищены.</text>
<text x="8.5" y="296.7">Недлякоммерческогоиспользования</text>
</g>
</svg>
